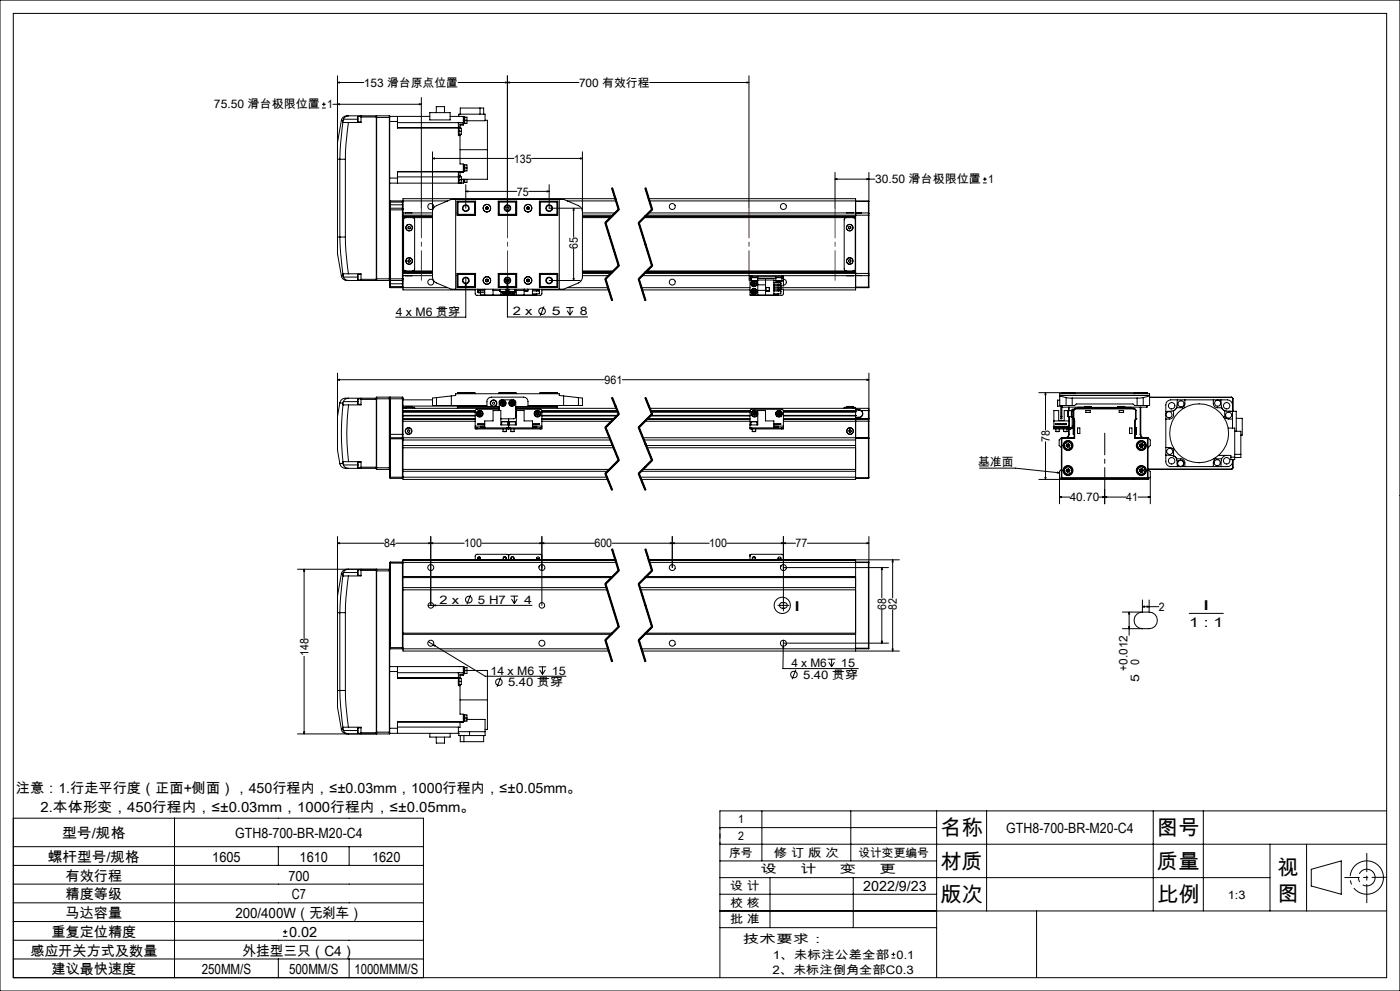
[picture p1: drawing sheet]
<svg xmlns="http://www.w3.org/2000/svg" width="420mm" height="297mm" viewBox="0 0 420 297" stroke-linecap="round" stroke-linejoin="round" font-family="sans-serif">
<g fill="none" stroke="#000" stroke-width=".3">
<path d="M0 0h420v297h-420zM4 4h412v289h-412zM96.6 32.4h1.1M96.6 31.3h1.1M97.2 30.7v1.1M99.9 31.3h26.5M101.2 24.7l.6-.1v.3zM101.2 24.7h7.9M101.2 22.7v48.3M101.2 31.3l.6-.2v.3zM102.4 36.1l-1.2 6.6v5h.8M102.4 36.1l.5 .1"/>
<path d="M102.9 36.6l-.7 6.6-.2 4.5M102.9 36.6l1.6 .1M102.9 36.2v.4M103 35.7l-.1 .5M103 35.7h4.3M104.5 36.7l-.7 6.5-.2 4.5M104.6 34.7h-.4a1.75 1.75 0 0 0-1.8 1.4M104.6 34.7l8.3 .1M104.6 34.7l-.8 .2-.8 .8M107.4 34.9v1.6M107.4 34.9h.9M107.4 36.5h.9"/>
<path d="M108.3 34.7v.4M108.3 35.1v1.6h-3.8M108.3 35.1h4.6M112.9 34.8v.4M112.9 35.2v48.4M112.9 35.2h4M113 34.7v49.4M113 34.7h3.8M113 34.7l-.1 .1M116.8 34.7v49.4M116.8 34.7l.1 .5M116.9 35.2v48.8"/>
<path d="M116.9 34.9h12M116.9 36.4h2.3M119.2 34.9v1.5M119.2 36.4v2h18.3M119.2 38.2h18.3M119.2 36.8h19.8M125.8 31.1l.6 .2-.6 .1zM126.4 29.2v33.2M128.9 33.8h6.1v2.1h-6.1zM130.9 33.8v-1.8h2.4v1.8M135 34.9h4v2.6h-1M137.4 24.7h36.3"/>
<path d="M137.5 38.4v.9M137.5 38.3h.2v2h-.2M137.5 39.3v1.3h.5M137.5 39.3h.1M137.5 38.2v.2M137.5 36.8h.1M137.5 36.8v1.3M137.5 34.9l.2-.7h7.8v2h-5.4M137.5 39.3h.9M137.5 38.1v.1M137.5 38.1h.5M137.7 38.4h.7v.9"/>
<path d="M138 38.1v.3M138.1 34.2v-1.8h7v1.8M138.4 39.3v.9h-.7M139 37.2h-1v.9M139 35.1h1.1v1M139 36.1h1.1M139.2 35.1v2M139.4 35.1v1.9l-.4 .1M140.1 36.1v.9h-.7M144 32.4v1.8M145.5 36.1h.7v8.8M151.6 24.6l.6 .1-.6 .2z"/>
<path d="M152.2 22.7v39.7M152.2 24.7l.6-.1v.3zM194.9 24.7h29.8M224.1 24.6l.6 .1-.6 .2zM224.7 22.7v39.7M102 47.7h1.6M102 47.7v23.3M103.6 47.7v23.3M116.9 53.4h2.3M119.2 53.4v1.5M119.2 53h18.3M129.8 47.5l.6-.2v.4z"/>
<path d="M129.8 45.5v37.9l.8 1.2 4.8 2.1h33.7l5.1-2.3 .5-1.4v-37.5M129.8 47.5h24.4M136.7 59.8v26.9M137.5 51.5h.1M137.5 51.5v1.1M137.5 53v1.9M137.5 52.9l.9 .1v.9M137.5 52.6v.4M137.5 52.6h.5M137.5 53.9h.9M137.7 52.9v2M138 40.2v.4"/>
<path d="M138 52.6v.4M138 40.6v8.5h1v2.4h-19.8M138 54.8v.1M138 44.9h8.2M138.4 53.9v.9h-.7M139 51.4h-19.8v2M139 49.3l.4 .1v1.9h-.4M139 51.6h-1v1M139 53.7v1.2h-22.1M139 50.3h1.1M139.2 49.3v2M139.2 53.7v1"/>
<path d="M139.4 49.4h.7v.9M139.4 53.7v1M139.7 57.4l.6-.2v.3zM139.7 55.3v7.1M139.7 57.4h15.3M140.1 50.3v.9h-.7M140.1 53.7v.9l-1.1 .1M146.2 44.9v8.8h-7.8M158.6 57.4h6.1M159.5 47.5h15.2M164.1 57.2l.6 .2-.6 .1zM164.7 55.3v7.1h9.4"/>
<path d="M167.8 59.8v26.9M174.1 47.3l.6 .2-.6 .2zM183.5 56.4l2 6.4M183.6 56.4l2 6.4-4 4 4 12.8-4 4 2 6.4M183.8 56.3l1 3.2M184.6 59.5h-63.7v3M184.8 59.5l1 3.2zM193.5 56.4l2 6.4M193.6 56.4l2 6.4-4 4 4 12.8-4 4 2 6.4M193.8 56.3l2 6.4M194.6 59.5h62.1v5M250.5 53.7l.6-.2v.3z"/>
<path d="M250.5 53.7h12M250.5 51.7v10.7M260.1 53.5l.6 .2-.6 .1zM260.7 51.7v12.3M294.9 54.8h1.1M294.9 53.7h1.1M295.5 53.1v1.2M101.2 71v5.1l1.2 6.6M101.2 71h.8M102 71h1.6M102 71l.2 4.6 .7 6.6M103.6 71l.2 4.5 .7 6.6"/>
<path d="M116.9 60.6h4M116.9 62.9h4M116.9 61.4h4M117.1 62.4v21.7M117.1 60.2v2.2M117.1 62.4h3.6M117.1 60.2h3.6M117.1 62.4l-.2 .1M117.1 60.2l-.2 .2M120.7 62.4v21.7M120.7 60.2v2.2M120.7 62.4l.2 .1"/>
<path d="M120.7 60.2l.2 .2M120.9 62.5v.4M120.9 62.9v20.7M120.9 65.2h8.9M120.9 64.9h8.9M120.9 63.8h8.9M120.9 60.2h13.4M120.9 64.5h8.9M120.9 64.8h8.9M121.6 63.8h2M121.7 65.2l-.5 .2-.1 .4v14.9l.1 .3 .5 .2M122.4 68l.4-.2 .3 .3-.1 .4-.3 .1-.3-.2z"/>
<path d="M122.4 78l.4-.1 .3 .2-.1 .4-.3 .1-.3-.3zM123.8 65.2l.4 .2 .2 .4v14.9l-.2 .3-.4 .2M129.8 63.5l.3-1.1 .5-.6 4.8-2h33.7l4.4 1.8 .9 .8 .3 1.1M137.1 63.8h.1M137.1 60.3h5.6v4.2h-5.6zM137.2 60.6v3.9M137.2 60.6h5.2M137.4 60.4v4M137.4 60.4h5.3M137.4 60.4l-.2 .2M137.4 64.4h5.3M142.4 60.6l.2-.2v4l-.2-.2"/>
<path d="M142.4 64.2h-5.2l.2 .2M142.4 60.6v3.6M145.7 62.6l.4 .2M145.7 62.2v.4M146.1 62l.3 .2M146.1 62l-.4 .2M146.4 62.6l-.3 .2M146.4 62.2v.4M149.5 60.3h5.5v4.2h-5.5zM149.5 60.4h5.5M149.5 64.4h5.5M149.8 60.6v3.6"/>
<path d="M149.8 60.6l-.2-.2v4l.2-.2M149.8 60.6h4.9M149.8 64.2h4.9M154.7 60.6l.2-.2v4l-.2-.2M154.7 60.6v3.6M158.1 62.6l.3 .2M158.1 62.2v.4M158.4 62l.4 .2M158.4 62l-.3 .2M158.8 62.6l-.4 .2M158.8 62.2v.4M161.8 60.3h5.5v4.2h-5.5z"/>
<path d="M161.8 60.4h5.3M161.8 64.4h5.3M162.1 60.6v3.6M162.1 60.6l-.2-.2v4l.2-.2M162.1 60.6h5.2M162.1 64.2h5.2l-.2 .2M167.1 60.4v4M167.1 60.4l.2 .2M167.3 60.6v3.9M167.3 63.8h.1M170.2 60.2h14.6M172.1 62.4l.1 .6h-.3z"/>
<path d="M172.1 62.4v8.6M172.1 74.6v9.5M174.7 65.2h8.5M174.7 64.9h8.8M174.7 63.8h9.9M174.7 64.5h9.2M174.7 64.8h8.9M181.5 66.8l4 12.9M181.8 66.7l4 12.9M185.5 62.7l-4 4M185.5 79.5l-4 4M185.8 62.9l-4.1 4"/>
<path d="M185.8 79.8l-4.1 4M191.5 66.8l4 12.9M191.8 66.7l4 12.9M193.2 65.2h63.5M193.5 64.9h63.2M193.5 64.8h63.2M193.9 64.5h66.6M194.6 63.8h63.1M194.8 60.2h65.7M195.5 62.7l-4 4M195.5 79.5l-4 4M195.8 62.9l-4.1 4"/>
<path d="M195.8 79.8l-4.1 4M253.9 65.2l-.5 .2-.1 .4v14.9l.1 .3 .5 .2M254 63.8h2M254.6 68l.4-.2 .3 .2-.1 .4-.3 .2-.3-.2zM254.7 77.9h.4l.2 .3-.1 .3-.4 .1-.3-.3zM255.9 65.2l.5 .2 .2 .4v14.9l-.2 .3-.5 .2M256.7 64.5v17.4M256.7 60.4h3.8M257.7 63.9h-1v.6M257.7 63.8h.7M257.7 63.8v.1M258.4 63.8l-.7 .1"/>
<path d="M258.4 63.8h2.1M260.5 63.8v.7M260.5 64.5h.2M260.5 63.8l.2 .2M260.5 60.2v.2M260.5 60.4v3.4M260.5 64.5v17.4M260.7 64v.5M260.7 64.5v17.4M102.4 82.7a1.82 1.82 0 0 0 2.2 1.4M102.9 82.2v.4M102.9 82.6l.1 .4"/>
<path d="M102.9 82.6l-.5 .1M103 83l.8 .9 .8 .2M103 83h4.3M104.5 82.1l-1.6 .1M104.5 82.1h3.8v1.6M107.4 82.2v1.7M107.4 82.2h.9M107.4 83.9h.9M108.3 83.7v.4M108.3 83.7h4.6M112.9 84l-8.3 .1M112.9 83.6v.4"/>
<path d="M112.9 83.6h8M112.9 84l.1 .1M113 84.1h3.8M116.9 84v1.1M116.9 85.1l.2 1.1M116.9 84l-.1 .1M116.9 85.8h4M116.9 83.9l.2 .2M116.9 85.1h4M117.1 84.1v2.1M117.1 84.1h3.6M117.1 86.2h3.6"/>
<path d="M120.7 84.1v2.1M120.9 83.6v.3M120.9 83.9v3h21.7M120.9 81.2h8.9M120.9 81.5h8.9M120.9 82.6h8.9M120.9 86.2h13.4M120.9 81.9h8.9M120.9 81.6h8.9M120.9 83.9l-.2 .2M120.9 86l-.2 .2M121.6 82.6h2"/>
<path d="M137.1 82.6h.1M137.1 81.9h5.6v4.2h-5.6zM137.2 81.9v4M137.2 85.9h5.2M137.2 85.9l.2 .1M137.4 82.1v3.9M137.4 86h5.3M137.4 82.1l-.2 .1h5.2M137.4 82.1h5.3M139.7 84.9l.2 .6h-.3zM139.7 83.2v11.9h-21M142.4 82.2l.2-.1v3.9l-.2-.1"/>
<path d="M142.4 82.2v3.7M142.6 86.7v1.5l.4 .3 9.3-.1M143.3 86.7v.2h2.1M143.3 87.2v.5h2.1M143.3 87.2h2.1M143.5 87.7h.5M144.1 86.9v.3a.43 .43 0 0 0-.4-.3 .43 .43 0 0 0-.4 .3M144.1 87.7v.7h1.3M145.4 86.7v1.7h14.3v-1.7M145.7 84.2l.4 .3M145.7 83.9v.3M146.1 83.7l.3 .2"/>
<path d="M146.1 83.7l-.4 .2M146.4 84.2l-.3 .3M146.4 83.9v.3M147.9 86.7v1.7M147.9 87h2.1M149.5 81.9h5.5v4.2h-5.5zM149.5 86h5.5M149.5 82.1h5.5M149.8 82.2v3.7M149.8 86v.1M149.8 82.2l-.2-.1v3.9l.2-.1M149.8 82.2h4.9"/>
<path d="M149.8 85.9h4.9M150 87.3h.1M150 87.3h1.8M150 86.7v.6M150 87.4h1.8M150.2 87.4v1M150.4 86v.1M151 87.4l.1 .3M151.1 87.7l.4 .1M151.4 87.4l-.3 .3M151.4 87.4l.1 .4M151.5 87.4l.4 .1"/>
<path d="M151.8 87.4h.1M151.8 86.7v.6M151.8 87.2l.1 .3M151.8 84.2h.4M151.9 87.5l-.4 .3M151.9 84.3l.1 .1M151.9 86.7a.89 .89 0 0 1-.1 1.5 .89 .89 0 0 1-1.3-.8 .91 .91 0 0 0 1.3 .8 .91 .91 0 0 0 .2-1.5M152.2 84.2h-.3l.2 .3M152.2 83.9h.4M152.2 83.6v.6M152.2 84.9l.2 .6h-.3zM152.2 83.2v11.8h24.1"/>
<path d="M152.6 83.8v.5M152.6 86.7v1.7M152.7 87.3h.1M152.7 87.3h1.8M152.7 86.7v.6M152.8 87.4l.2 .5zM153 87.9a.9 .9 0 0 0 1.3 .1 .9 .9 0 0 0 .2-1.2 .9 .9 0 0 1-.2 1.3 .9 .9 0 0 1-1.3-.2zM153.3 87.4l.1 .3M153.4 87.7l.4 .1M153.7 87.4l-.3 .3M153.7 87.4l.1 .4M153.8 87.4l.4 .2"/>
<path d="M154.1 86v.1M154.2 87.4v.2M154.2 87.6l-.4 .2M154.5 87.3l-1.8 .1M154.5 86.7v.6M154.7 82.2l.2-.1v4M154.7 82.2v3.7M154.7 86v.1M154.7 85.9l.2 .1M154.9 86.7v1.7M154.9 87h2.3M157.2 86.7v1.7"/>
<path d="M157.3 86.7v.5h1.1l-.1-.5M157.3 86.7v.5M158.1 84.2l.3 .3M158.1 83.9v.3M158.4 83.7l.4 .2M158.4 83.7l-.3 .2M158.8 84.2l-.4 .3M158.8 83.9v.3M159.7 87.2h2.1M161 86.9v.3l.4-.3 .4 .3M161 88v.4h-1.3M161.8 87.2v.3"/>
<path d="M161.8 81.9h5.5v4.2h-5.5zM161.8 86.7v.2h-2.1M161.8 87.2v.8h-2.1M161.8 86h5.3M161.8 82.1h5.3M162.1 82.2v3.7M162.1 82.2l-.2-.1v3.9l.2-.1M162.1 85.9h5.2M162.6 86.7v1.4l-.4 .4-9.4-.1M162.6 86.9h20M163.2 91.8l-1.1 2.8M164.7 84.1h9.4"/>
<path d="M167.1 82.1v3.9M167.1 82.1l.2 .1h-5.2M167.3 81.9v4M167.3 82.6h.1M167.3 85.9l-.2 .1M169.9 92.2h2.2M170.1 93.1l.9 1.3M170.2 86.2h12.2M171 92.2v2.2M171.8 93.1l-.8 1.3M171.9 83.5h.3l-.1 .6zM174.7 81.2h9.3"/>
<path d="M174.7 81.5h9M174.7 82.6h7.9M174.7 81.9h8.6M174.7 81.6h9M181.5 83.7l2 6.4M181.8 83.6l2 6.4M191.5 83.7l2 6.4M191.8 83.6l2 6.4M192.4 86.2h32.6M192.6 82.6h32.4M192.6 86.9h32.4M193.3 81.9h67.2"/>
<path d="M193.7 81.6h63M193.7 81.5h63M194 81.2h62.7M225 83h.5M225 83v.5M225 82.6v.4M225 83.5v4.9h7.2v-4.5h-4.9M225 83.9h.5M225 83.5h.5M225 82.6h.5M225.4 83v.2h1.9v-.2M225.5 84.2h1.7"/>
<path d="M225.5 84.2h1.8M225.5 83.2v1M225.5 82.6v.4M225.5 82.6h9M225.5 83h9M225.7 85.1l.3 .4M225.7 87.1l.1 .5M225.7 87.1l.5 .2M225.8 84.2l-.5 .9M225.8 87.6l.4 .2M225.9 84.6h.5M225.9 84.6l-.2 .5"/>
<path d="M225.9 84.6l.3 .4M226.1 86.9l-.4 .2M226.1 86.9l.5 .2M226.1 86.9l.1 .9M226.2 85l-.5 .1M226.2 85l-.2 .5M226.2 85l.2 .4M226.2 87.3l-.4 .3M226.2 87.3l.4 .3M226.4 84.6l.3 .4M226.4 84.6l-.2 .4M226.4 85.4l-.4 .1"/>
<path d="M226.5 84.2a.87 .87 0 0 1 .2 1.5 .87 .87 0 0 1-1.4-.6M226.6 84.2a.91 .91 0 0 1 .1 1.6 .91 .91 0 0 1-1.4-.7M226.6 87.1v.5M226.6 87.1l-.4 .2M226.6 87.6l-.4 .2M226.7 85l-.3 .4M226.7 85h-.5M227.2 84.2h.1M227.3 83.2v1M227.3 83.5h5.5M227.3 83.9v4.5M227.3 85.4h2.4"/>
<path d="M227.3 87h2.4M229.7 83.9v4.5M229.7 86.1h1.1v1.1h-1.1zM229.8 86.2v1M230.8 86.2v1M232.2 84.7h2v.5M232.2 85.5h2v.5h-2M232.2 86.4h2v.5h-2M232.2 87.2h2M232.2 85.2h2M232.2 84h.6M232.7 83v.2h2v-.2"/>
<path d="M232.8 84.2h.1M232.8 84.2h1.8M232.8 83.2v1M233.4 84.2v.5M233.4 85.2v.3M233.4 86v.4M233.4 86.9v.3M233.4 88v.4h-1.2M233.4 86.2h27.1M233.5 85.2a.41 .41 0 0 0 .4 .2 .41 .41 0 0 0 .3-.2M233.5 87.2l.4-.3 .3 .3M233.6 84.7h.5"/>
<path d="M234.2 84.9v.2M234.2 87.2v.3M234.2 86.7h.8v1.5l-.4 .3-9.4-.1M234.2 87.2v.8h-2M234.5 83h.5M234.5 82.6h23.2M234.5 82.6v.4M234.6 84.2h.1M234.6 83.2v1M234.6 83.5h.4M235 83.6a.9 .9 0 0 1 .9 .9 .9 .9 0 0 1-.9 .9M235 83v.5"/>
<path d="M235 82.6v.4M235 83.5v2.2h-.8M254 82.6l2 .1M256 82.7h.1M256.7 81.9v5h-21.7M256.7 81.9v.6h1M256.7 86h3.8M257.7 82.5l.7 .1M257.7 82.6h.7M257.7 82.5v.1M258.4 82.6h2.1M260.5 81.9h.2"/>
<path d="M260.5 81.9v.7M260.5 86h.2M260.5 86v.2M260.5 82.6v3.4M260.7 81.9v.5M260.7 82.4l-.2 .2M260.7 86l-.2 .2M260.7 82.4v3.6M101.2 113.8l.6-.1v.3zM101.2 111.8v13M101.2 113.8h80.2M104.5 119.3h-.3a1.92 1.92 0 0 0-2.2 1.4"/>
<path d="M104.5 119.3a1.63 1.63 0 0 0-1.5 1.1M104.5 119.3h8.4M107.4 119.5l-.1 .9M107.4 119.5v1.7M107.4 119.5h.9M108.3 119.3v.4M108.3 119.7h4.6M108.3 119.7v1.7h-3.7M112.9 119.5h8M112.9 119.7v20.3M113 119l-.1 .7M113 119v21.7"/>
<path d="M113 119h3.8M116.8 119v21.7M116.8 119l.1 12.3M117.1 119v12.2M117.1 119h3.6M117.1 119l-.2 .2M120.7 119v12.2M120.7 119l.2 .5M120.9 119.8h8.9M120.9 119.5v10.7M131 119.2l-1.2 .1v2.2h1.2M131 119.2v2.3"/>
<path d="M135.4 118.7v2.8M137.2 117.9v.1M137.2 117.9h5.4M137.4 117.7h5l.2 .2M137.4 117.7v.3M137.4 117.7l-.2 .2M142.6 117.9v.1M149.6 117.9l.2-.2h4.9l.2 .2M149.6 117.9h5.3M149.6 117.9v.1M154.9 117.9v.1M161.9 117.9h5.4"/>
<path d="M161.9 117.9v.1M167.1 117.7h-5l-.2 .2M167.1 117.7v.3M167.1 117.7l.2 .2M167.3 117.9v.1M169.1 118.7l-1.3-.2v-.5h-31.1v.5l-5.7 .7M169.1 118.7v2.8M169.1 118.7l4.4 .5M173.5 119.2l1.2 .1v2.2h-1.2M173.5 119.2v2.3M183.5 119.3l2 4.9M183.6 119.2l2 4.9-4 4 4 9.8-4 4 2 4.9"/>
<path d="M183.8 119.1l1 2.5M186.7 113.8h74M193.5 119.3l2 4.9M193.6 119.2l2 4.9-4 4 4 9.8-4 4 2 4.9M193.8 119.1l2 4.9M260.1 113.7l.6 .1-.6 .2zM260.7 111.8v13.7M313.7 117.7l.1 .6h-.3zM313.7 117.7v11.2M317.3 119.9v1.8M317.3 119.9h.6M317.9 118.5h27"/>
<path d="M317.9 118.7l1.9 .5M318.6 117.9h4M318.6 117.9v.1M318.6 117.9l.1-.2v.3M319.8 119.2l1.9 .1M319.8 119.2v2.3M321.7 119.3h19.4M321.7 119.3v2.2M322.6 117.9l-.2-.2v.3M322.6 117.9v.1M340.3 117.9h3.9M340.3 117.9l.1-.2v.3"/>
<path d="M340.3 117.9v.1M341.1 119.3v2.2M343 119.2l-1.9 .1M343 119.2v2.3M344.1 117.7h-32.5M344.1 117.7v.3M344.1 117.7l.1 .2M344.2 117.9v.1M344.9 119h24.5M344.9 119.1h24.5M344.9 118.7l-1.9 .5M353.2 119.8l-.2 2.4"/>
<path d="M355.5 119.8v1.4l-.4 .6 .2 .4M364 119.8v1.2a1.21 1.21 0 0 0 1.2 1.2h1.3M365.1 119.8h-13.9a1.51 1.51 0 0 0-1.5 1.6v2.7M365.4 119.8h2.8a1.57 1.57 0 0 1 1.5 1.6v6.9M366.3 119.8l.2 2.4M369.4 119l.5 .5M369.4 119.1l.4 .4M369.4 119v.1M369.8 119.5h.1M369.8 119.5v3.8M369.9 119.5v3.8M101.2 124.8v10.1l.8 4.1"/>
<path d="M102 139a2.06 2.06 0 0 0 2.5 1.4M102 120.7l.9 .1M102 120.7l-.8 4.1M102.9 120.8v.4M102.9 138.8l.1 .5M102.9 138.8l-.9 .2M102.9 121.2l1.7 .2M102.9 121.2a75.3 75.3 0 0 0 0 17.3M102.9 138.5v.3M103 120.4l-.1 .4M103 139.3l.7 .9 .8 .2M103 120.4h4.3"/>
<path d="M103 139.3h4.3M104.6 121.4a68.6 68.6 0 0 0 0 17M104.6 138.4l-1.7 .1M104.6 138.4h3.7v1.6M107.3 139.3l.1 .9M107.3 120.4l.1 .8M107.4 138.5l-.1 .8M107.4 138.5v1.7M107.4 138.5h.9M107.4 121.2h.9M116.9 131.3v11.9l.2 .2M116.9 131.6h4"/>
<path d="M116.9 130.2h4M117.1 131.2h3.6M117.1 131.2v12.2M117.1 131.2l-.2 .1M120.7 131.2v12.2M120.7 131.2l.2 .1M120.9 130.2v1M120.9 131.2v12.5h61.4M120.9 133.5h62.9M120.9 134.2h63.2M120.9 131.9h62.2M120.9 131.2h61.9"/>
<path d="M120.9 122.4h28.9M120.9 123.4h21.7M120.9 124.6h21.7M120.9 123.5h21.7M120.9 124.5h21.7M120.9 123h21.7M120.9 125.5h21.7M120.9 126.3h21.7M120.9 123.3h21.7M120.9 125.7h21.7M120.9 121.7h16.3M121.1 122.4v-.3h3.3v.3"/>
<path d="M121.7 121.9h2.1M121.7 121.9v.5M121.8 122.1h1.9M122.3 128.9l.4-.1 .2 .3-.1 .4-.3 .1-.3-.3zM123.8 121.9v.5M131 121.5h15.1v-1.1a1.33 1.33 0 0 1 1.3-1.4h9.7a1.33 1.33 0 0 1 1.3 1.4v1.1h15.1M137.2 121.5v.9M137.4 121.8l-.2 .2h12.6M137.4 121.8h12.4M137.4 121.5v.3M142.6 128.2v.3h.5M142.6 128.2h.5"/>
<path d="M142.6 127.7v.5M142.6 127.7h2.8M143.1 128.5h9M143.1 128.2h9M143.1 128.2v.3M143.4 124.1l.4 .4M143.6 123.6l-.2 .5M143.6 123.6l.3 .4M143.9 124l-.1 .5M143.9 124l.4 .4M144 123.5l-.4 .1M144 123.5l.4 .4"/>
<path d="M144 123.5l-.1 .5M144.3 124.4l-.5 .1M144.4 123.9l-.1 .5M144.4 123.9l-1 .2M145.4 128.2v-2.1h2.5v-3.1h2.3v4.3h4.7v-4.3h2.3v3.1h2.5v2.1M145.4 127.8h-1.3v.2h1.3M145.4 127h-2.1l2.1 .1M149.8 122.7h-7l-.2 .5v4.5M149.8 123v-2.6l.3-.5 4-.1 .6 .5v4.7l-.1 .3-.4 .2h-4M150.4 120.9h.5M150.4 120.9l.3 .4M150.5 126.4h.1"/>
<path d="M150.5 126.4h1.8M150.5 126.4v.9M150.6 120.4l-.2 .5M150.6 120.4l.3 .5M150.7 121.3h.5M150.9 129.3h1M150.9 128.5v.8M150.9 120.9l.3 .4M150.9 120.9l-.2 .4M151.1 120.4l.3 .4M151.1 120.4h-.5M151.1 120.4l-.2 .5"/>
<path d="M151.4 120.8l-.2 .5M151.4 120.8l-.5 .1M151.9 128.5v.8M152.1 128.2h1M152.1 128.5h.5M152.1 128.2v.3M152.3 126.4v.9M152.6 128.5h.5M152.6 125.5v3M152.9 126.4h.1M152.8 126.4h.2M152.8 126.4v.9"/>
<path d="M153 126.4h1.6M153.1 128.5h9M153.1 128.2h9M153.1 128.2v.3M153.1 120.9l.3 .4M153.1 120.9h.5M153.2 129.3h1M153.2 128.5v.8M153.3 120.4l-.2 .5M153.3 120.4l.3 .5M153.4 121.3h.4M153.6 120.9l-.2 .4"/>
<path d="M153.6 120.9l.2 .4M153.8 120.4l.3 .4M153.8 120.4h-.5M153.8 120.4l-.2 .5M154.1 120.8l-.3 .5M154.1 120.8l-.5 .1M154.2 128.5v.8M154.6 126.4v.9M154.7 123.4l.2 .5-.2 .6M154.7 122.7h7.6l.3 .3v4.7M154.7 123.6v.7M154.7 123.8v.4"/>
<path d="M154.7 122.4h30.2M154.7 121.8h12.4M159.7 127.8h1.3v.2h-1.3M159.7 127h2.1l-2.1 .1M159.7 127.7h2.9M160.8 123.8v.5M160.8 123.8l.5 .2M160.8 124.3l.5 .2M161.2 123.5l-.4 .3M161.2 123.5l.4 .2M161.2 123.5l.1 .5M161.3 124l-.5 .3"/>
<path d="M161.3 124v.5M161.3 124l.4 .2M161.6 123.7l.1 .5M161.6 123.7l-.3 .3M161.7 124.2l-.4 .3M162.1 128.2h.5M162.1 128.2v.3M162.6 128.2v.3h-.5M162.6 127.7v.5M162.6 123.4h22.7M162.6 124.6h22.6M162.6 123.5h22.7"/>
<path d="M162.6 124.5h22.6M162.6 123h22.6M162.6 125.5h21.6M162.6 126.3h20.9M162.6 123.3h22.7M162.6 124.6h22.5M162.6 125.7h21.4M167.1 121.8l.2 .2h-12.6M167.1 121.5v.3M167.3 121.5v.9M181.5 128.2l4 9.8M181.8 128l4 9.9"/>
<path d="M184.8 121.6l1 2.4zM185.5 124l-4 4M185.5 137.8l-4 4M185.8 124.2l-4.1 4M185.8 138.1l-4.1 4M191.5 128.2l4 9.8M191.8 128l4 9.9M192.9 131.2h67.6M193.1 131.9h63.6M193.5 126.3h31.5M193.8 133.5h62.9M194 125.7h31"/>
<path d="M194.1 134.2h62.6M194.2 125.5h30.8M194.9 122.4h65.6M195.1 124.6h29.9M195.2 124.6h29.8M195.2 123h29.8M195.2 124.5h29.8M195.3 123.4h29.7M195.3 123.3h29.7M195.3 123.5h29.7M195.5 124l-4 4M195.5 137.8l-4 4"/>
<path d="M195.8 124.2l-4.1 4M195.8 138.1l-4.1 4M225 128.2h.5M225 127.3h2.3v-4.3h2.4v3.1h2.5v2.1M225.3 126.4h.1M225.3 126.4v.9M225.3 126.4h.2M225.4 126.4h1.7M225.5 126.4h1.6M225.5 128.2v.3M225.5 128.5h9M225.5 128.2h9"/>
<path d="M225.7 129.3h1M225.7 128.5v.8M225.9 124.2l.4 .3M226 123.7l-.1 .5M226 123.7l.3 .3M226.3 124l-.4 .2M226.3 124l.5 .3M226.4 123.5l-.4 .2M226.4 123.5l.4 .3M226.4 123.5l-.1 1M226.7 128.5v.8M226.8 124.3l-.5 .2"/>
<path d="M226.8 123.8v.5M226.8 123.8l-.5 .2M227.1 126.4v.9M232.2 127.8h1.2v.2h-1.2M232.2 127h2l-2 .1M232.2 127.7h2.8M233.2 123.8l.1 .5M233.2 123.8l.5 .2M233.3 124.3l.4 .2M233.6 123.5l-.4 .3M233.6 123.5l.5 .2M233.6 123.5l.1 .5"/>
<path d="M233.7 124v.5M233.7 124l.4 .2M234.1 123.7v.5M234.1 123.7l-.8 .6M234.1 124.2l-.4 .3M234.5 128.2h.5M234.5 128.2v.3M235 123h21.7M235 123.3l21.7 .1M235 127.7v-4.5l-.2-.5h-9.4l-.4 .5v5.3h.5M235 128.2v.3h-.5M235 127.7v.5"/>
<path d="M235 123.4h21.7M235 124.6h21.7M235 123.5h21.7M235 124.5h21.7M235 125.5h25.5M235 125.7h21.7M253.9 121.9h2M253.9 122.1h-.6v.3M253.9 121.9v.5M253.9 122.1h2M254 122.1h1.9M254.8 128.8l.4 .1 .2 .3-.2 .3h-.4l-.2-.4z"/>
<path d="M255.9 122.1h.7v.3M255.9 121.9v.5M256.7 124.6h-21.7M256.7 123v2.7M256.7 125.7v18h-64.4M256.7 123.4h.1M256.7 124.6h.1M256.7 131.3h3.8M256.7 125.2h1M256.7 125.1h1M256.7 125.7h3.8M256.7 122.9h1"/>
<path d="M257.7 122.8h-1v-.4v.6M257.7 122.9l.6 .2M257.7 122.8l.7 .2M257.7 122.8v.1M257.7 125.1v.1M258.3 123.1a1.08 1.08 0 0 1 .4 1.2 1.08 1.08 0 0 1-1 .8M258.4 123a1.18 1.18 0 0 1 .4 1.4 1.18 1.18 0 0 1-1.1 .8M258.4 123h2.1M258.4 123l-.1 .1M260.5 131.2v.1M260.5 122.4v.6M260.5 125.5h.2"/>
<path d="M260.5 125.5v.2M260.5 125.7v.5M260.5 126.2h.2M260.5 123v2.5M260.5 126.2v5M260.5 131.3v11.9M260.5 126.2l-25.5 .1M260.7 125.6l-.2 .1M260.7 125.5v.1M260.7 125.6v.6M260.7 126.2v17M313.7 132.4v11.3"/>
<path d="M316.1 128.2h.5M316.2 126.1h4.5M316.3 127.8h4.3v.2h-4.3zM316.6 127l.8 .1zM316.6 128.5h1.3M316.6 128.2h4.6M316.6 128.2v.3M316.8 129.3h1M316.8 128.5v.8M317.3 121.7h.9M317.7 127l.6 .1zM317.8 128.5v.8"/>
<path d="M317.9 128.5h1M317.9 128.2v.3M318.2 124.8v.7h.4v-.7M318.2 124.8h.4M318.2 121.5v3.3M318.4 131.3h.2M318.4 131.3v11.9M318.6 131.3h3.8M318.6 121.5v3.3M318.6 131.3v11.9M318.6 121.8l.1 .2M318.6 127l.5 .1z"/>
<path d="M318.7 122h6.7M318.7 121.5v.5M318.9 128.5h2.3M318.9 128.2v.3M319.1 129.3h1M319.1 128.5v.8M319.4 127l.6 .1zM319.8 121.5h1.9M319.8 121.5h-1.9v-3.5h27v3.5h-1.9M319.8 133.7l.5 .4M320 133.1l-.2 .6M320 133.1l.4 .4"/>
<path d="M320.1 128.5v.8M320.4 123.1v1.8zM320.4 124.8h.1M320.4 133.5l-.1 .6M320.4 133.5l.4 .4M320.4 124.9h1M320.6 130.2a1.02 1.02 0 0 1-1 1M320.6 130.2h.1M320.6 133l.4 .4M320.6 133l-.6 .1M320.6 133l-.2 .5M320.6 122v1"/>
<path d="M320.6 128.5v1.7M320.7 123v.1M320.7 124.9v3.3M320.7 130.2l-.5 1M320.7 122v1.1M320.7 128.5v1.7M320.8 133.9l-.5 .2M321 133.4l-.2 .5M321 133.4l-1.2 .3M321.2 128.2v.3M321.4 123.1l-2.1-.1v3h-1.7v-3h-1.4l-.1 5.5h.5M321.7 123h-.3v2h.3"/>
<path d="M321.7 127.7l-.5 .5M321.7 127.7h.3M321.7 121.5h.7l.5-.4h17l.5 .4h.7M321.7 123.2h.3M321.7 123.2v4.5M322 128.2v2M322 128.2h.1M322 125.5l.2 .8M322 125.5h.1M322 127.7a.84 .84 0 0 1-.8 .8M322 123v-.3h-.3v.5M322 125.5h.2"/>
<path d="M322 123h.2M322 125.5l.1 .2M322 130.2h.2M322 128.2h.2M322 123v4.7M322.1 125.7l.1 .5M322.2 125.5v.1M322.2 123v2.5M322.2 128.2h.1M322.2 125.6l.2 .6M322.2 125.6l-.1 .1M322.2 128.2v2"/>
<path d="M322.2 130.1v.1M322.2 126.2h.2M322.2 131.2l.2 .1M322.2 131.2h-3.8l-.7 .7v1.6l.7 .7M322.2 126.2v5M322.4 126.2v5.1M322.7 122.4v.2M322.7 122.6l-.5 .4M322.7 122.4l-.4 .1-.3 .5M322.7 122.4h17.4M322.7 122.6h17.4M323.3 128.3h.7v1.6h-.7z"/>
<path d="M324.1 122.1h-.7v.3M324.1 122.1h14.6M324.1 122.1v.3M325.4 121.9h2M325.4 121.9v.1M325.4 122h2M325.8 123h1.3v.6h-1.3zM327.4 122l-.1 .1M327.4 121.9v.1M335.4 121.9h2M335.4 122l.1 .1M335.4 122h2"/>
<path d="M335.4 121.9v.1M335.7 123h1.4v.6h-1.4zM337.4 122v.1M337.4 122h6.7M337.4 121.9v.2M338.7 122.1h.7v.3M338.7 122.1v.3M338.8 128.3h.8v1.6h-.8zM340.1 122.4v.2M340.1 122.6l.5 .4M340.1 122.4l.5 .2 .2 .4M340.4 126.2h.2"/>
<path d="M340.4 131.3h3.8M340.4 126.2v5.1M340.6 130.1v.1M340.6 131.2l-.2 .1M340.6 131.2h3.8l.7 .7v1.6l-.7 .7M340.6 126.2v5M340.6 128.2h.1M340.6 125.6l.1 .1M340.6 125.6l-.2 .6M340.6 128.2v2M340.6 130.2h.2M340.6 128.2h.2"/>
<path d="M340.6 125.5v.1M340.6 125.5h.2M340.6 123h.2M340.6 123v2.5M340.7 125.7l-.1 .5M340.8 128.2v2M340.8 125.5h.1M340.8 125.5l-.2 .8M340.8 125.5l-.1 .2M340.8 123v2.5M341.1 121.5h1.9M341.8 133.7l.4 .4"/>
<path d="M342 133.1l-.2 .6M342 133.1l.8 .8M342.1 130.2l.2 .6 .4 .4M342.1 130.2h.1M342.1 122v8.2M342.2 130.2a1.09 1.09 0 0 0 1.1 1M342.2 122v8.2M342.6 133l-.6 .1M342.6 133l.4 .4M342.6 133l-.4 1.1M342.8 133.9l-.6 .2M343 133.4l-.2 .5"/>
<path d="M343 133.4l-1.2 .3M344.1 121.5v.5M344.2 131.3h.2M344.2 121.5l-.1 .5M344.2 131.3v11.9M344.4 131.3v11.9M349.7 134.1l1.7 .1 .4 .3 .3-.2M349.7 124.5v13.9a1.45 1.45 0 0 0 1.5 1.4h2.8M349.7 136.4l2.4 .2M352 136.6a2.91 2.91 0 0 1 1.2 3v.2M352.1 123.1v1.3a1.21 1.21 0 0 1-1.2 1.2h-1.2M352.1 136.6l.9 .9h1.3a1.14 1.14 0 0 1 1.2 1.2v1.1"/>
<path d="M352.1 123.1l-2.4 .2M352.4 134.7l-.3 .2v1.7M352.4 122.9l-.3 .2M353 122.2l-.9 .9M353 122.2h1.7l.2 .2M353 122.2l-.2 .3M364.1 137.5l.2 .3-.3 .8v1.2M364.6 137.2l.1 .3h1.8M366.5 137.5l-.2 2.3M366.5 122.2l.9 .9M366.5 122.2l.2 .4M367.1 122.9l.3 .2"/>
<path d="M367.4 125.4l.3-.2 .6 .4h1.4M367.4 123.1v1.7l-.3 .2M367.4 123.1l2.3 .2M368 136.5a1.64 1.64 0 0 0-1.5 1M368.4 128.3h2v9.5h-1.1v-1.3h-3.7M368.7 123.3h2.2v6M369.3 137h1.1M369.7 137.8a1.63 1.63 0 0 1-1.5 2h-13.9M369.8 137.8v2.4M369.9 137.8v2.4M370.4 129.3h1.9v7.8h-1.9M370.4 136.2h1.9"/>
<path d="M370.9 125.4h1.8v5h-.4M104.5 140.4h8.4M107.4 140.2h.9M108.3 140v.4M108.3 140h4.6M112.9 140l.1 .7M112.9 140.2h4M113 140.7h3.8M116.9 142.9h4M116.9 140.6l-.1 .1M117.1 143.4h3.6M120.9 143h61.1"/>
<path d="M120.9 141.2h61.4M120.9 140.7h62M120.9 143.2l-.2 .2M181.5 142l2 4.9M181.8 141.9l2 4.9M191.5 142l2 4.9M191.8 141.9l2 4.9M192.1 143h64.6M192.3 141.2h64.4M192.9 140.7h63.8M256.7 143.2h3.8M256.7 143.4h3.8"/>
<path d="M260.5 143.2v.2M260.5 143.2h.2M260.7 143.2l-.2 .2M293.9 140.3h10.7l13.3 1.4M313.5 143.1h.3l-.1 .6zM317.3 141.5l.6 .2-.7 .1zM317.9 149l.6-.2v.3zM317.9 149h3M317.9 143l.6 .7M318.4 143.2h.2M318.4 143.2l.2 .2M318.4 140.7l-.5 .5v9.8"/>
<path d="M318.6 143.2v.2M318.6 143.2h25.6M318.6 143.4h25.6M319.8 141.1l.5 .5M320 140.6l-.2 .5M320 140.6l.8 .8M320.4 141l-.6 .1M320.4 141l-.1 .6M320.6 140.5l.4 .4M320.6 140.5l-.6 .1M320.6 140.5l-.2 .5M320.8 141.4l-.5 .2"/>
<path d="M321 140.9l-.2 .5M321 140.9l-.6 .1M323.1 143.4l-.4 .3M329.7 149h8.2M330.8 148.8l.6 .2-.6 .1zM331.4 149l.6-.2v.3zM331.4 146.6v4.4M339.7 143.4l.4 .3M341.4 149h3.7M341.8 141.1l.4 .5M342 140.6l-.2 .5M342 140.6l.4 .4"/>
<path d="M342.4 141l-.2 .6M342.4 141l.4 .4M342.4 141l-.6 .1M342.6 140.5l-.6 .1M342.6 140.5l.4 .4M342.6 140.5l-.2 .5M342.8 141.4l-.6 .2M343 140.9l-.2 .5M343 140.9l-.6 .1M344.2 143.2h.2M344.2 143.2v.2M344.4 143.2l-.2 .2"/>
<path d="M344.4 140.6h25M344.5 148.8l.6 .2-.6 .1zM345.1 143l-.7 .7h-32.8M369.4 140.7h-25l.7 .7v9.6M369.4 140.6v.1M369.8 140.2l-.4 .4M369.8 140.2h.1M369.9 140.2l-.5 .5M91.2 170.6v20.8M91.2 170.6l.2 .6h-.3zM101.2 162.8l.6-.1v.2zM101.2 160.8v46.1"/>
<path d="M101.2 162.8h14M102.4 172l-1.2 6.6v5h.8M102.4 172h.5M102.9 172.5l-.7 6.6-.2 4.5M102.9 172.5l1.6 .1M102.9 172v.5M103 171.6a1.68 1.68 0 0 1 1.6-1h-.5a1.64 1.64 0 0 0-1.7 1.4M103 171.6l-.1 .4M103 171.6h4.3M104.5 172.6l-.7 6.5-.2 4.5M107.4 170.8v1.6M107.4 170.8h.9"/>
<path d="M107.4 172.4h.9M108.3 170.6v.4M108.3 171v1.6h-3.8M108.3 171h4.6M112.9 170.6v.1M112.9 170.7v49.1M112.9 170.7v.4M112.9 171.1v48.3M112.9 171.1h4M116.8 170.6v49.4M116.8 170.6h-27.5M116.8 170.6l.1 .1"/>
<path d="M116.9 168.8h4M117.1 168.4l-.2 .2v50.8M117.1 168.4v26M117.1 168.4h3.6M120.7 168.4v26M120.7 168.4l.2 .2M120.9 172.8h63M120.9 173.1h62.6M120.9 168.6h63.9M120.9 167.9h63.7M120.9 176.8h61.2M128.6 162.7l.6 .1-.6 .1z"/>
<path d="M129.2 162.8l.6-.1v.2zM129.2 160.8v20.6M139.3 162.8h-20.6M141.2 178.3l-1.1 2.8M143.3 167.2v.2M143.3 167.5h.8M143.5 167h.5M144.1 167.2v.2M151.2 167.8a.5 .5 0 0 1-.2-.8 .5 .5 0 0 1 .8 0 .5 .5 0 0 1-.2 .8M152.3 166.2h.5M152.6 166.2v1.6M153.2 178.6h2.2"/>
<path d="M153.5 179.5l.8 1.4M153.6 167.8a.5 .5 0 0 1-.3-.8 .5 .5 0 0 1 .8 0 .5 .5 0 0 1-.2 .8M154.3 178.6v2.3M155.2 179.5l-.9 1.4M161 167.2v.2M161 167.5h.8M161.8 169.6l-.1 .3M161.8 167.2v.2M161.8 169.6v.2M162 162.7l.6 .1-.6 .1zM162.6 162.8l.6-.1v.2zM162.6 160.8v20.6"/>
<path d="M162.6 166.6l-.5-.5h-9l-.5 .5-.5-.5h-9l-.5 .3v1.4M178.3 162.8h-33.7M181.5 175.1l4 12.8M181.8 174.9l4 12.9M181.9 176.1h-61M183.5 164.6l2 6.5M183.6 164.6l2 6.4-4 4 4 12.8-4 4 2 6.5M183.7 162.8h29.1M183.8 164.5l1 3.2M184.6 167.8h-63.7v27.3h61.7M184.8 167.7l1 3.2zM185.5 170.9l-4 4"/>
<path d="M185.8 171.1l-4.1 4M191.5 175.1l4 12.8M191.8 174.9l4 12.9M191.9 176.1h64.8M192.2 176.8h64.5M193.5 164.6l2 6.5M193.5 173.1h63.2M193.6 164.6l2 6.4-4 4 4 12.8-4 4 2 6.5M193.8 164.5l2 6.4M193.9 172.8h62.8M194.6 167.8h75.2M194.6 167.9h62.1"/>
<path d="M194.8 168.6h61.9M195.5 170.9l-4 4M195.8 171.1l-4.1 4M201.1 162.7l.6 .1-.6 .1zM201.7 160.8v9.3M201.7 162.8l.6-.1v.2zM218.1 162.8h20.6M225 166.6l.5-.5h9l.5 .5M225.2 166.2h-.2v1.6M226 167.8a.5 .5 0 0 1-.2-.8 .5 .5 0 0 1 .8 0 .5 .5 0 0 1-.3 .8M233.4 167.2v.2M233.5 167.5h.7"/>
<path d="M234.2 169.6l-.1 .3M234.2 167.2v.2M234.2 169.6v.2M234.4 162.7l.6 .1-.6 .1zM235 162.8l.6-.1v.2zM235 170.1h31.6M235 160.8v19M242.2 162.8h18.5M256.7 167.8v27.3M256.7 168.6h3.8M256.7 168.4h3.8M260.1 162.7l.6 .1-.6 .1z"/>
<path d="M260.5 168.4v.2M260.5 168.6v25.7M260.7 160.8v33.5M264.5 170.1l.2 .6h-.3zM264.5 170.1v9.1M267.8 167.8l.1 .6h-.2zM267.8 167.8v11.4M342.7 179.8v3.6a2.49 2.49 0 0 0-2.5 2.5 2.49 2.49 0 0 0 2.5 2.5M344.7 179.8v3.6M91.2 196.7v23.3M102 183.6h1.6M102 183.6v23.3"/>
<path d="M103.6 183.6v23.3M116.9 199.8h2.3M116.9 194h4M116.9 194.3l.2 .1M117.1 194.4h3.6M119.2 199.8v1.5M119.2 199.8h19.8v2.6h-1M120.9 194.4h61.5M120.9 190.1h62.5M120.9 189.8h62.8M120.9 194.3l-.2 .1M128.4 181.4h31.2"/>
<path d="M128.5 192.3l1.5 .9M130 193.2l.6 .2-.1 .3zM130 193.2l15.6 9.5h24.2M130.1 181.4l.6-.1v.3zM137.5 199.8h.2M137.7 199.8h.1M139 200h.4v1.9h-.4M139.2 200v1.9M161.6 199.8h2.3M162.7 199.8v2.3M181.5 191.9l2 6.4M181.8 191.8l2 6.4"/>
<path d="M185.5 187.7l-4 4M185.8 188l-4.1 4M191.5 191.9l2 6.4M191.8 191.8l2 6.4M192.4 194.4h68.1M192.6 195.1h77.2M193.4 190.1h63.3M193.7 189.8h63M195.5 187.7l-4 4M195.8 188l-4.1 4M234.1 180.8l1.2-.2a.83 .83 0 0 1 .9 .8 .83 .83 0 0 1-.9 .9 1.18 1.18 0 0 1-1.4-.6zM234.2 181.4h1.6"/>
<path d="M235 193.7l.1 .6h-.3zM235 193.7l-.1 6.7h22.6M235 192.8h31.6M235 180.6v1.7M235 191.9v1.8M248.4 197.6h2.2M248.6 198.5l.9 1.3M249.5 197.6v2.2M250.3 198.5l-.8 1.3M256.7 194.3h3.8M260.5 194.3v.1M260.5 194.3h.2"/>
<path d="M260.7 194.3l-.2 .1M264.4 192.2h.3l-.2 .6zM264.5 182.7v10.1M267.7 194.5h.2l-.1 .6zM267.8 182.7v12.4M336.7 183.4h8M338.6 187.8h.3l-.2 .6zM338.7 183.4l.2 .6h-.3zM338.7 183.4v7M342.7 181.8l.6-.2v.4zM342.7 181.8h4.9M344.1 181.6l.6 .2-.6 .2z"/>
<path d="M344.7 183.4a2.49 2.49 0 0 1 2.5 2.5 2.49 2.49 0 0 1-2.5 2.5h-8M356.8 183.8h10.2M91.1 219.4h.3l-.2 .6zM101.2 206.9v5l1.2 6.6M101.2 206.9h.8M102 206.9l.2 4.6 .7 6.5M102 206.9h1.6M102.4 218.5a1.83 1.83 0 0 0 2.2 1.5l-.2-.1a1.58 1.58 0 0 1-1.4-1M102.9 218v.5M102.9 218.5l.1 .4M102.9 218.5h-.5M103 218.9h4.3"/>
<path d="M103.6 206.9l.2 4.5 .7 6.5M104.5 217.9l-1.6 .1M104.5 217.9h3.8v1.7M107.4 218.1v1.7M107.4 219.8h.9M107.4 218.1h.9M108.3 219.6v.4M108.3 219.6h4.6M112.9 219.8v.2M112.9 219.4v.4M112.9 219.4h4M116.8 220h-27.5"/>
<path d="M116.9 219.4l-.1 .6M116.9 201.3h2.3M116.9 218.3h2.3M119.2 201.3v2l18.5-.1v2h-.2M119.2 218.3v1.5M119.2 203.1h18.3M119.2 217.9h18.3M119.2 201.6h19.8M128.9 219.8v1.1h6.1v-1.1M137.5 204.2v1.3h.5M137.5 203.1v1.1M137.5 201.6h.1"/>
<path d="M137.5 201.6v1.5M137.5 201.6v.1M137.5 217.9v1.9M137.5 204.2h.9M137.5 219.3h8M137.5 203h.5M137.7 203.3h.7v.9M138 205.1v.4M138 203v.3M138 205.5v8.5h1v2.3M138 209.8h8.2M138.4 204.2v.9h-.7"/>
<path d="M139 216.3l-19.8 .1M139 214.2h.4v2h-.2M139 200.9h7.2v8.9M139 216.5h-1v1.5l-.5-.1M139 202.1h-1v.9M139 216.3h-19.8v2M139 215.2h1.1M139.2 214.2v2h-.2M139.4 214.3h.7v.9M139.4 200h.7v1.9h-.7M140.1 215.2v.9h-.7M140.1 215.6h5.4v4.8h-7.8v-.6h-20.8"/>
<path d="M140.9 219.3v1.1M146.2 209.8v8.8h-.7M150.2 203l-1.1 2.8M161.9 200.8l.8 1.3M163.6 200.8l-.9 1.3M238.8 200.7l-1.2 2.8M130.9 220.9v1.8h2.5v-1.8M138.1 220.4v1.9h7v-1.9M139.2 220.4v1.9M4 245.2h123v47.8M4 253.7h123M4 259.4h123"/>
<path d="M52.4 245.2v47.8M83.5 253.7v5.7M104.7 253.7v5.7M216 253h200M216 248h65M216 258h65M228.6 243v15M255.2 243v15M281 243v50M296 243v30M346 243v30M361 243v30"/>
<path d="M381 253v20M392 253v20M416 243h-200v50M4 265h123M4 270.6h123M4 276.2h123M84.9 279.3h1.3M85.5 278.6v1.3M216 278h65M216 273h200M216 263h165M216 268h65"/>
<path d="M231 263v15M256 263v15M311 273v20M393.4 260.5l9-2.5v10l-9-2.5zM4 281.8h123M4 287.4h123M83.5 287.4v5.6M84.9 280.6h1.3M104.7 287.4v5.6M267.4 287.2h1.2M267.4 286h1.2M268 285.5v1.1"/>
<circle cx="122.7" cy="68.2" r=".96"/>
<circle cx="122.7" cy="78.2" r=".99"/>
<circle cx="122.7" cy="78.2" r=".94"/>
<circle cx="122.7" cy="68.2" r="1"/>
<circle cx="129.2" cy="61.9" r=".9"/>
<circle cx="139.7" cy="62.4" r="1.01"/>
<circle cx="139.7" cy="62.4" r=".84"/>
<circle cx="146.1" cy="62.4" r="1.14"/>
<circle cx="146.1" cy="62.4" r="1.12"/>
<circle cx="152.2" cy="62.4" r=".42"/>
<circle cx="152.2" cy="62.4" r=".99"/>
<circle cx="152.2" cy="62.4" r=".82"/>
<circle cx="158.4" cy="62.4" r="1.12"/>
<circle cx="158.4" cy="62.4" r="1.14"/>
<circle cx="164.7" cy="62.4" r="1.01"/>
<circle cx="164.7" cy="62.4" r=".84"/>
<circle cx="201.7" cy="61.9" r=".91"/>
<circle cx="235" cy="61.9" r=".91"/>
<circle cx="254.9" cy="68.2" r="1"/>
<circle cx="254.9" cy="78.2" r=".94"/>
<circle cx="254.9" cy="68.2" r=".94"/>
<circle cx="254.9" cy="78.2" r=".99"/>
<circle cx="129.2" cy="84.6" r=".89"/>
<circle cx="139.7" cy="84.1" r=".84"/>
<circle cx="139.7" cy="84.1" r="1.01"/>
<circle cx="146.1" cy="84" r="1.14"/>
<circle cx="146.1" cy="84.1" r="1.12"/>
<circle cx="152.2" cy="84.1" r=".43"/>
<circle cx="152.2" cy="84" r=".99"/>
<circle cx="152.2" cy="84.1" r=".82"/>
<circle cx="158.4" cy="84.1" r="1.12"/>
<circle cx="158.4" cy="84" r="1.14"/>
<circle cx="162.6" cy="93.2" r=".99"/>
<circle cx="164.7" cy="84.1" r=".84"/>
<circle cx="164.8" cy="84.1" r="1.01"/>
<circle cx="201.7" cy="84.5" r=".9"/>
<circle cx="226.2" cy="87.4" r=".87"/>
<circle cx="226.2" cy="87.4" r=".9"/>
<circle cx="122.6" cy="129.2" r="1.01"/>
<circle cx="122.6" cy="129.2" r=".96"/>
<circle cx="143.9" cy="124" r=".9"/>
<circle cx="143.9" cy="124" r="1"/>
<circle cx="143.9" cy="124" r=".87"/>
<circle cx="148.1" cy="120.8" r=".99"/>
<circle cx="148.1" cy="120.8" r=".33"/>
<circle cx="148.1" cy="120.8" r=".9"/>
<circle cx="150.9" cy="120.9" r=".87"/>
<circle cx="150.9" cy="120.8" r=".9"/>
<circle cx="153.6" cy="120.9" r=".87"/>
<circle cx="153.6" cy="120.8" r=".9"/>
<circle cx="161.2" cy="124" r=".9"/>
<circle cx="161.2" cy="124" r=".86"/>
<circle cx="161.3" cy="124" r="1"/>
<circle cx="226.3" cy="124" r=".91"/>
<circle cx="226.3" cy="124" r="1"/>
<circle cx="226.4" cy="124" r=".87"/>
<circle cx="233.7" cy="124" r=".9"/>
<circle cx="233.7" cy="124" r=".87"/>
<circle cx="233.7" cy="124" r="1"/>
<circle cx="255" cy="129.2" r="1"/>
<circle cx="255" cy="129.2" r=".95"/>
<circle cx="320.4" cy="133.5" r="1.13"/>
<circle cx="320.4" cy="133.5" r="1.16"/>
<circle cx="320.4" cy="133.5" r="1.5"/>
<circle cx="320.4" cy="133.5" r="1.33"/>
<circle cx="342.4" cy="133.5" r="1.17"/>
<circle cx="342.4" cy="133.5" r="1.51"/>
<circle cx="342.4" cy="133.5" r="1.13"/>
<circle cx="342.4" cy="133.5" r="1.34"/>
<circle cx="350.7" cy="124.3" r=".92"/>
<circle cx="350.9" cy="135.3" r=".91"/>
<circle cx="351.5" cy="138.1" r=".97"/>
<circle cx="351.5" cy="121.6" r=".96"/>
<circle cx="354.2" cy="138.9" r=".98"/>
<circle cx="354.2" cy="138.9" r=".92"/>
<circle cx="354.3" cy="121" r=".92"/>
<circle cx="359.7" cy="129.9" r="8.8"/>
<circle cx="365.2" cy="138.7" r=".92"/>
<circle cx="365.3" cy="120.8" r=".91"/>
<circle cx="368" cy="121.6" r=".95"/>
<circle cx="368" cy="138.1" r=".97"/>
<circle cx="368.6" cy="124.4" r=".91"/>
<circle cx="320.4" cy="141" r="1.13"/>
<circle cx="320.4" cy="141" r="1.16"/>
<circle cx="320.4" cy="141" r="1.32"/>
<circle cx="320.4" cy="141" r="1.5"/>
<circle cx="342.4" cy="141" r="1.33"/>
<circle cx="342.4" cy="141" r="1.51"/>
<circle cx="342.4" cy="141" r="1.13"/>
<circle cx="129.2" cy="170.1" r=".89"/>
<circle cx="140.6" cy="179.7" r=".98"/>
<circle cx="143.7" cy="167.3" r=".4"/>
<circle cx="151.4" cy="167.3" r=".41"/>
<circle cx="153.7" cy="167.3" r=".4"/>
<circle cx="161.4" cy="167.3" r=".42"/>
<circle cx="162.6" cy="170.1" r=".89"/>
<circle cx="201.7" cy="170.1" r=".9"/>
<circle cx="226.2" cy="167.3" r=".4"/>
<circle cx="233.9" cy="167.3" r=".42"/>
<circle cx="235" cy="170.1" r=".9"/>
<circle cx="129.2" cy="192.8" r=".9"/>
<circle cx="129.2" cy="181.4" r=".82"/>
<circle cx="162.6" cy="181.4" r=".83"/>
<circle cx="162.6" cy="192.8" r=".9"/>
<circle cx="201.7" cy="192.8" r=".91"/>
<circle cx="234.7" cy="181.4" r="2.43"/>
<circle cx="235" cy="192.8" r=".91"/>
<circle cx="149.7" cy="204.5" r="1"/>
<circle cx="238.2" cy="202.2" r="1"/>
</g>
<path d="M412.4 262.3a2.5 2.5 0 0 0-4.1-1.1 2.5 2.5 0 0 0 1 4.2 2.5 2.5 0 0 0 3.2-2.9l-.1-.2" fill="none" stroke="#000" stroke-width=".3" stroke-dasharray="30.5 1.3 1.3 1.3" stroke-dashoffset="24.5" stroke-linecap="butt"/>
<path d="M414.8 261.5a5 5 0 0 0-8.3-2 5 5 0 0 0 2.2 8.3 5 5 0 0 0 6.2-6l-.1-.3" fill="none" stroke="#000" stroke-width=".3" stroke-dasharray="30.5 1.3 1.3 1.3" stroke-dashoffset="16.7" stroke-linecap="butt"/>
<g fill="none" stroke="#000" stroke-width=".3" stroke-dasharray="6.3 1.3 1.3 1.3 5.1">
<path d="M183.6 56.4l2 6.4M193.6 56.4l2 6.4M185.6 62.8l-4 4M185.6 79.6l-4 4M195.6 62.8l-4 4M195.6 79.6l-4 4M181.6 83.6l2 6.4M191.6 83.6l2 6.4M183.6 119.2l2 4.9M193.6 119.2l2 4.9M185.6 124.1l-4 4M185.6 137.9l-4 4"/>
<path d="M195.6 124.1l-4 4M195.6 137.9l-4 4M181.6 141.9l2 4.9M191.6 141.9l2 4.9M183.6 164.6l2 6.4M185.6 171l-4 4M193.6 164.6l2 6.4M195.6 171l-4 4M181.6 191.8l2 6.5M185.6 187.8l-4 4M191.6 191.8l2 6.5M195.6 187.8l-4 4"/>
</g>
<path d="M181.6 66.8l4 12.8M191.6 66.8l4 12.8M181.6 175l4 12.8M191.6 175l4 12.8" fill="none" stroke="#000" stroke-width=".3" stroke-dasharray="6.3 1.3 1.3 1.3 5.1" stroke-dashoffset="4.1"/>
<path d="M181.6 128.1l4 9.8M191.6 128.1l4 9.8" fill="none" stroke="#000" stroke-width=".3" stroke-dasharray="6.3 1.3 1.3 1.3 5.1" stroke-dashoffset="5.5"/>
<path d="M331.4 129.8v16.8" fill="none" stroke="#000" stroke-width=".3" stroke-dasharray="30.5 1.3 1.3 1.3" stroke-dashoffset="24"/>
<path d="M234.2 181.4h-.8M235 182.3v.8M235 180.6v-.8M235.9 181.4h.8" fill="none" stroke="#000" stroke-width=".3" stroke-dasharray="30.5 1.3 1.3 1.3"/>
<path d="M410 255.7v14.9" fill="none" stroke="#000" stroke-width=".3" stroke-dasharray="30.5 1.3 1.3 1.3" stroke-dashoffset="25"/>
<path d="M403.4 263l12.6-.1" fill="none" stroke="#000" stroke-width=".3" stroke-dasharray="30.5 1.3 1.3 1.3" stroke-dashoffset="26.1"/>
<path d="M216 248v5" fill="none" stroke="#000" stroke-width=".3" stroke-dasharray="30.5 1.3 1.3 1.3" stroke-dashoffset="29.9"/>
<path d="M126.4 84v-21.6M152.3 84v-21.6M224.7 84v-21.6M250.5 84v-21.6" fill="none" stroke="#f00" stroke-width=".3" stroke-dasharray="30.5 1.3 1.3 1.3" stroke-dashoffset="21.6"/>
<g fill="#000">
<path d="M317.3 141.5l.6 .2-.7 .1z"/>
<path d="M151.6 24.6l.6 .1-.6 .2zM101.2 24.7l.6-.1v.3zM260.1 53.5l.6 .2-.6 .1zM250.5 53.7l.6-.2v.3zM260.1 162.7l.6 .1-.6 .1zM235 162.8l.6-.1v.2zM344.1 181.6l.6 .2-.6 .2zM342.7 181.8l.6-.2v.4z"/>
<path d="M224.1 24.6l.6 .1-.6 .2zM152.2 24.7l.6-.1v.3z"/>
<path d="M172.1 62.4l.1 .6h-.3zM171.9 83.5h.3l-.1 .6zM264.5 170.1l.2 .6h-.3zM264.4 192.2h.3l-.2 .6zM267.8 167.8l.1 .6h-.2zM267.7 194.5h.2l-.1 .6zM338.7 183.4l.2 .6h-.3zM338.6 187.8h.3l-.2 .6z"/>
<path d="M101.2 113.8l.6-.1v.3zM260.1 113.7l.6 .1-.6 .2zM139.7 57.4l.6-.2v.3zM164.1 57.2l.6 .2-.6 .1zM129.8 47.5l.6-.2v.4zM174.1 47.3l.6 .2-.6 .2zM139.7 84.9l-.1 .6h.3zM152.2 84.9l-.1 .6h.3zM101.2 31.3l.6-.2v.3zM125.8 31.1l.6 .2-.6 .1zM101.2 162.8l.6-.1v.2zM128.6 162.7l.6 .1-.6 .1zM130 193.2l.5 .5 .1-.3zM235 193.7l-.2 .6h.3zM130.1 181.4l.6 .2v-.3z"/>
<path d="M313.5 143.1h.3l-.1 .6zM313.7 117.7l.1 .6h-.3z"/>
<path d="M317.9 149l.6-.2v.3zM330.8 148.8l.6 .2-.6 .1zM331.4 149l.6-.2v.3zM344.5 148.8l.6 .2-.6 .1z"/>
<path d="M129.2 162.8l.6-.1v.2zM162 162.7l.6 .1-.6 .1z"/>
<path d="M162.6 162.8l.6-.1v.2zM201.1 162.7l.6 .1-.6 .1z"/>
<path d="M201.7 162.8l.6-.1v.2zM234.4 162.7l.6 .1-.6 .1z"/>
<path d="M91.1 219.4h.3l-.2 .6zM91.2 170.6l.2 .6h-.3z"/>
</g>
<g font-size="6.3">
<text x="282.1" y="250.3">名称</text>
<text x="347.1" y="250.3">图号</text>
<text x="282.1" y="260.3">材质</text>
<text x="347.1" y="260.3">质量</text>
<text x="383.3" y="262.1">视</text>
<text x="383.3" y="269.9">图</text>
<text x="282.1" y="270.3">版次</text>
<text x="347.1" y="270.3">比例</text>
</g>
<g font-size="4.2">
<text x="4.8" y="237.6">注意：1.行走平行度（正面+侧面），450行程内，≤±0.03mm，1000行程内，≤±0.05mm。</text>
<text x="12.2" y="243.3">2.本体形变，450行程内，≤±0.03mm，1000行程内，≤±0.05mm。</text>
<text x="18.6" y="251.3">型号/规格</text>
<text x="70.6" y="251.3">GTH8-700-BR-M20-C4</text>
<text x="301.9" y="249.5">GTH8-700-BR-M20-C4</text>
<text x="14.4" y="258.3">螺杆型号/规格</text>
<text x="19.7" y="263.9">有效行程</text>
<text x="63.7" y="258.3">1605</text>
<text x="86.5" y="263.9">700</text>
<text x="89.9" y="258.3">1610</text>
<text x="111.7" y="258.3">1620</text>
<text x="19.7" y="269.5">精度等级</text>
<text x="87.6" y="269.5">C7</text>
<text x="259" y="267">2022/9/23</text>
<text x="19.7" y="275.2">马达容量</text>
<text x="70.6" y="275.2">200/400W（无刹车）</text>
<text x="15.4" y="280.8">重复定位精度</text>
<text x="86.7" y="280.8">0.02</text>
<text x="9.1" y="286.4">感应开关方式及数量</text>
<text x="72.7" y="286.4">外挂型三只（C4）</text>
<text x="15.5" y="292">建议最快速度</text>
<text x="60.5" y="292">250MM/S</text>
<text x="86.7" y="292">500MM/S</text>
<text x="106.4" y="292">1000MMM/S</text>
</g>
<g font-size="4.1">
<text x="238.2" y="183">I</text>
<text x="360.9" y="182.7">I</text>
<text x="356.8" y="187.9">1 : 1</text>
</g>
<g font-size="3.5">
<text x="109.2" y="26">153 滑台原点位置</text>
<text x="173.7" y="26">700 有效行程</text>
<text x="64.2" y="32.5">75.50 滑台极限位置 1</text>
<text x="154.2" y="48.7">135</text>
<text x="155.1" y="58.6">75</text>
<text x="262.5" y="54.9">30.50 滑台极限位置 1</text>
<text x="173.4" y="74.6" transform="rotate(-90 173.4 74.6)">65</text>
<text x="118.7" y="94.6">4 x M6 贯穿</text>
<text x="153.8" y="94.5">2 x</text>
<text x="165.6" y="94.5">5</text>
<text x="173.9" y="94.5">8</text>
<text x="181.4" y="115.1">961</text>
<text x="314.9" y="132.4" transform="rotate(-90 314.9 132.4)">78</text>
<text x="293.4" y="139.7">基准面</text>
<text x="320.9" y="150.2">40.70</text>
<text x="337.9" y="150.2">41</text>
<text x="115.2" y="164">84</text>
<text x="139.3" y="164">100</text>
<text x="178.4" y="164">600</text>
<text x="212.8" y="164">100</text>
<text x="238.7" y="164">77</text>
<text x="131.9" y="180.9">2 x</text>
<text x="143.4" y="180.9">5 H7</text>
<text x="157.2" y="180.9">4</text>
<text x="265.8" y="182.7" transform="rotate(-90 265.8 182.7)">68</text>
<text x="269.1" y="182.7" transform="rotate(-90 269.1 182.7)">82</text>
<text x="347.7" y="183.1">2</text>
<text x="92.5" y="196.7" transform="rotate(-90 92.5 196.7)">148</text>
<text x="147.2" y="202.2">14 x M6</text>
<text x="165.6" y="202.2">15</text>
<text x="237.4" y="199.9">4 x M6</text>
<text x="240.9" y="203.4">5.40 贯穿</text>
<text x="252.3" y="199.9">15</text>
<text x="338.3" y="201" transform="rotate(-90 338.3 201)">+0.012</text>
<text x="341.8" y="199.2" transform="rotate(-90 341.8 199.2)">0</text>
<text x="152.4" y="205.7">5.40 贯穿</text>
<text x="341.8" y="204.5" transform="rotate(-90 341.8 204.5)">5</text>
<text x="221.4" y="246.8">1</text>
<text x="221.4" y="251.8">2</text>
<text x="218.8" y="256.8">序号</text>
<text x="232.2" y="256.8">修 订 版 次</text>
<text x="257.5" y="256.8">设计变更编号</text>
<text x="228.2" y="261.8">设</text>
<text x="240.1" y="261.8">计</text>
<text x="252" y="261.8">变</text>
<text x="263.9" y="261.8">更</text>
<text x="219.1" y="266.7">设 计</text>
<text x="368.3" y="269.3">1:3</text>
<text x="219.1" y="271.7">校 核</text>
<text x="219.1" y="276.7">批 准</text>
<text x="222.9" y="282.7">技术要求：</text>
<text x="231.8" y="287.3">1、未标注公差全部 0.1</text>
<text x="231.7" y="291.8">2、未标注倒角全部C0.3</text>
</g>
</svg>
